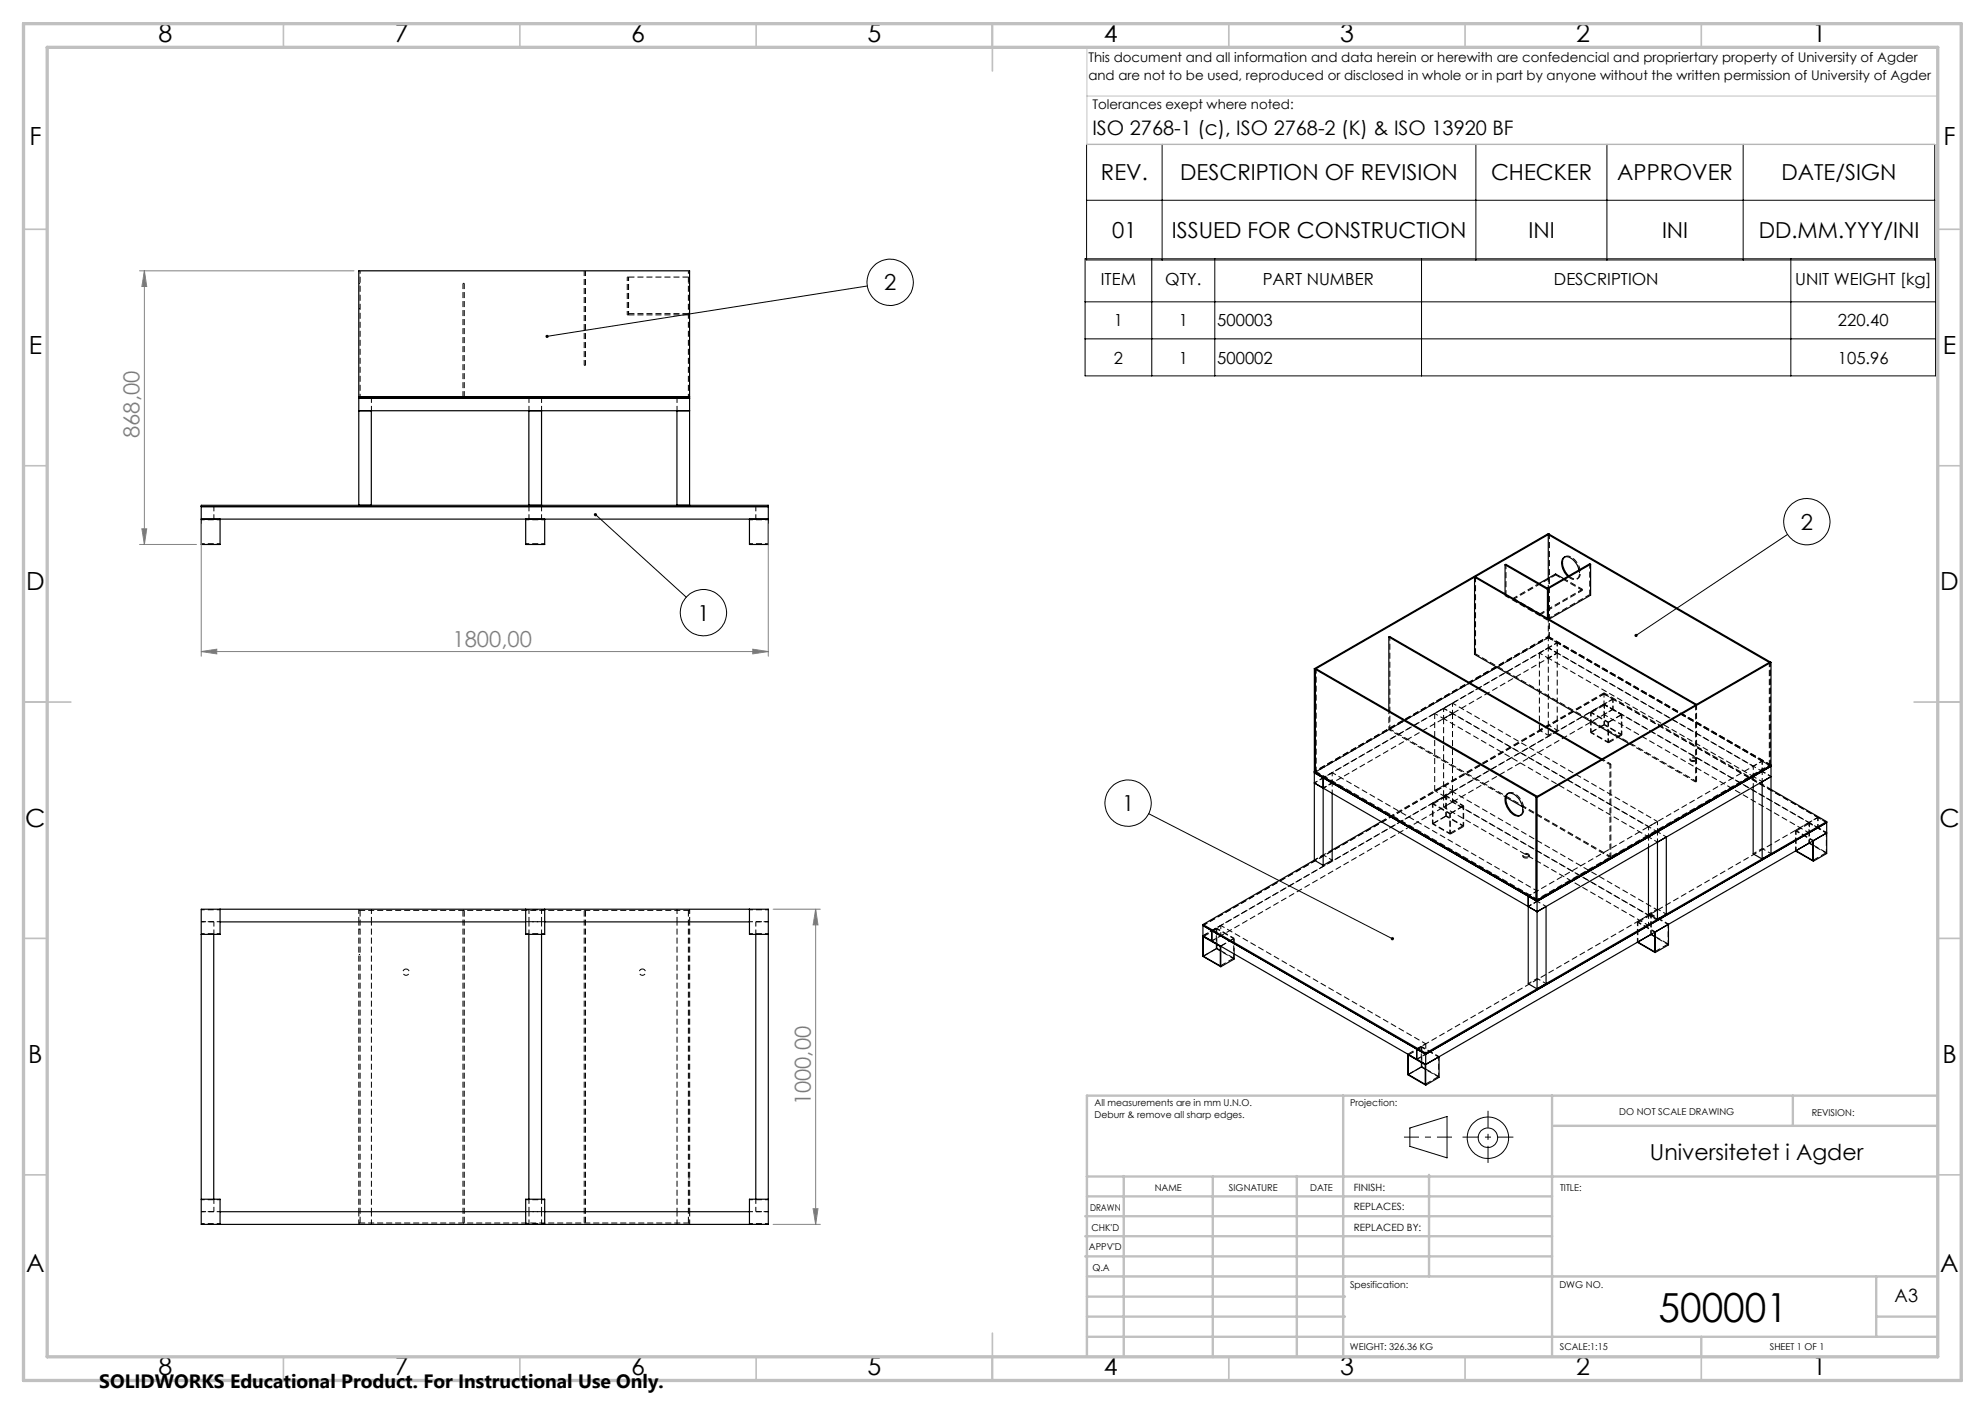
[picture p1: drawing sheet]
<svg xmlns="http://www.w3.org/2000/svg" width="420mm" height="297mm" viewBox="0 0 420 297" stroke-linecap="round" stroke-linejoin="round" font-family="sans-serif">
<g fill="none" stroke="#000" stroke-width=".21" stroke-dasharray="1.3 .6" stroke-linecap="butt">
<path d="M76.2 59.9h-.3M98 59.9h.2M133 58.6h12.7M133 58.6h-.3M145.9 59.9h-.2M75.9 65.3h.3M123.6 77.3h.3M133 66.6h-.3M133 66.3h12.7M145.7 66.6h-12.7M145.7 65.3h.2M85.3 83.9v.3"/>
<path d="M86.6 84.2v-.3M135.3 83.9v.3M136.6 84.2v-.3M327.6 113.1v-.2M331.1 117.8a1.95 1.95 0 0 1 2.4 1 2.77 2.77 0 0 1 .4 3.5 1.58 1.58 0 0 1-2-.5M331.2 117.8l-.2 .1M312 138.4l.2-.1M318.5 126v-.4M318.6 125.9l-.1 .1M320.2 126.6v.2M325.9 129.8v.2M327.4 130.9l.2 .2"/>
<path d="M327.4 124.6v-.2M327.4 130.8v.4M327.6 131.1v-.2M327.6 130.9v.2M327.6 131.1l-.2 .1M327.8 131l-.2 .1M327.8 134.8l-.2-.1M327.8 134.8l-.2 .1M329.2 121.4v.2M333.6 122.5l.2-.1M334.8 124.7v.2M336.4 125.8l.2 .1"/>
<path d="M293.9 154.3l.2-.1M316.7 141.1l11.1-6.3M339.4 149l-2.8 1.6M339.4 153.3l-2.8 1.7M339.4 146.6v.2M339.5 153.3l-2.8 1.6M339.5 149.1l-2.8 1.7M343.1 151.2l-2.9 1.6M343.1 155.3l-2.9 1.7M343.2 151.1l-2.9 1.7M343.2 155.5l-2.9 1.6M278.3 163.3l.2-.1"/>
<path d="M305.9 168.3l-2.8 1.6M305.9 172.6l-2.8 1.7M306 172.6l-2.8 1.6M306 168.5l-2.8 1.6M309.6 170.5l-2.8 1.7M309.6 174.7l-2.8 1.6M309.7 170.5l-2.8 1.6M309.7 174.8l-2.8 1.7M319.1 167.8a1.95 1.95 0 0 1 2.5 1.1 2.77 2.77 0 0 1 .4 3.4l-.2 .1M319.2 167.8l-.2 .1M321.7 172.5l.2-.1M325.2 168.7v-.3"/>
<path d="M340.6 161.7l.2-.1M357.6 160.5v.2M358.8 165.4l.2-.1M358.9 160.7v-.2M374.6 161.8l-.2 .1M374.7 161.9l-.1-.1M379.9 175.6l2.9-1.6M379.9 180l2.9-1.6M380 175.8l2.9-1.6M383.6 177.9l2.8-1.7M383.6 178.7l2.8 1.7M75.9 192.6h.3"/>
<path d="M76.2 196.6h-.3M98 192.6h.2M145.7 192.6v66.1M145.9 192.6h-.2M254.5 198l2.9-1.7M254.6 198.1l2.9-1.6M257.5 196.5v3.2M322.2 180.9v.2M323.6 181.1v-.2M325.1 190.3l.1-.1M340.6 181.3l.2-.1M349.3 193.3l-2.8 1.7"/>
<path d="M349.3 197.7l-2.8 1.6M349.4 193.5l-2.8 1.6M350.7 194.7v-.2M353 195.6l-2.9 1.6M353 199.7l-2.9-1.6M353 199.7l-2.9 1.6M383.6 182l2.8-1.6M75.9 201.9h.3M254.5 202.3l2.9-1.6M258.2 200.2l2.8-1.6M258.2 201.1l2.8 1.6M258.2 204.3l2.8-1.6"/>
<path d="M258.3 200.1l2.8-1.6M261.1 201.8v-3.3M297.9 223l2.8-1.6M297.9 227.3l2.8-1.6M298 223.2l2.8-1.7M300.8 221.5v3.3M301.6 225.2l2.8-1.6M301.6 226.1l2.8 1.6M301.6 229.4l2.8-1.7M75.9 258.7h.3M76.2 258.7v-66.1M98 258.7h.2"/>
<path d="M98 258.7v-66.1M98.2 258.7v-66.1M123.6 258.7v-66.1M123.9 258.7v-66.1M145.7 254.7h.2M145.9 258.7h-.2M145.9 249.4h-.2"/>
</g>
<g fill="none" stroke="#000" stroke-width=".21" stroke-dasharray="1.3 .6" stroke-dashoffset=".4" stroke-linecap="butt">
<path d="M132.7 58.6v8M133 58.6v8M133 66.6v-8M294.1 134.6v19.6M334.2 121.3l-.1-.8M336.6 150.6l3.7 2.2M336.6 155v-4.4M339.4 149l3.8 2.1M339.4 151.1l43.4 25.1M339.4 149l43.4 25M340.3 152.8v4.3M340.3 157.1l-3.7-2.1"/>
<path d="M341.3 147.9l43.3 25M341.3 150.1l43.3 25M343.2 151.1v4.4M343.2 155.5l-3.8-2.2M281.9 179.8l-3.8 2.2M303.1 169.9l3.8 2.2M303.1 174.3v-4.4M305.9 168.3l3.8 2.2M305.9 172.6v-4.3M306.9 172.1v4.4M306.9 176.5l-3.8-2.2M309.7 170.5v4.3"/>
<path d="M309.7 174.8l-3.8-2.2M322.2 170.7l18.4 10.6M348.8 174.9l-43.4-25.1M348.8 177.1l-43.4-25.1M350.7 173.8l-43.4-25.1M350.7 176l-43.4-25.1M371 162.1l-43.4-25.1M371 164.3l-43.4-25.1M372.9 161l-43.4-25M372.9 163.2l-43.4-25.1M379.9 175.6v4.4M382.8 178.4l3.7 2.1"/>
<path d="M383.7 177.8l-3.8-2.2M386.5 176.2l-3.7-2.2M75.9 195v61.3M78.6 195v61.3M143.3 195v61.3M145.9 195v61.3M257.4 196.3v4.4M261.1 198.5l-3.7-2.2M325.2 188.5l-43.3-25.1M325.2 190.7l-43.3-25.1M340.6 181.3v-19.6M340.8 181.2v-19.6"/>
<path d="M346.5 195l3.7 2.1M346.5 199.3v-4.3M348.8 193.6l-43.4-25M348.8 195.8l-43.4-25.1M349.3 193.3l3.8 2.2M349.3 197.7v-4.4M350.7 192.5l-43.4-25M350.7 194.7l-43.4-25M353.1 199.9l-3.8-2.2M85.9 205a.67 .67 0 0 1 .6 .9 .67 .67 0 0 1-1.1 .2 .67 .67 0 0 1 .4-1.1h.1M135.9 205a.67 .67 0 0 1 .6 .9 .67 .67 0 0 1-1.1 .2 .67 .67 0 0 1 .4-1.1h.1M257.4 200.7l3.7 2.2"/>
<path d="M300.7 225.7l3.8 2.2M300.7 221.4v4.3M301.7 220.8l-43.4-25M301.7 223l-43.4-25M304.5 223.5l-3.8-2.1"/>
</g>
<g fill="none" stroke="#000" stroke-width=".21" stroke-dasharray="1.3 .6" stroke-dashoffset=".1" stroke-linecap="butt">
<path d="M98 83.9v-24M98.2 83.9v-24M312.2 122v16.3M325.7 138.1v16.4M327.6 139.2v16.4M329.5 138.1v16.4M303.6 150.9v16.4M305.4 152v16.3M307.3 150.9v16.4M339.4 146.6l-47.2 27.2M344.6 157.3l14.2 8.1M358.8 165.4v-16.3"/>
<path d="M359 165.3v-16.3M374.7 161.9l-47.1-27.2M374.7 162.1l-47.1-27.2M386.5 174l-47.1-27.2"/>
</g>
<g fill="none" stroke="#000" stroke-width=".21" stroke-dasharray="1.3 .6" stroke-dashoffset=".2" stroke-linecap="butt">
<path d="M123.6 77.3v-20M123.9 77.3v-20M336.4 119.2v6.6M318.6 125.9v-6.5M320.2 126.6l5.7 3.2M320.2 126.8l5.7 3.2M325.9 129.8l8.9-5.1M325.9 130l8.9-5.1M327.4 131.2l-8.9-5.2M327.6 131.1l-9-5.2M327.8 134.8v-21.8M329.2 121.6l-9 5.2"/>
<path d="M334.8 124.9l-5.6-3.3M336.4 125.8l-9 5.1M374.6 140v21.8M278.5 141.5v21.7M339.4 146.8l-84.9 49M374.4 140.1v21.8M374.6 161.8v-21.8M374.7 167l-35.3-20.4M384.6 172.9l-84.8 49M384.6 175.1l-84.8 49M254.5 195.8l84.9-49M254.5 198l84.9-49"/>
<path d="M256.4 196.9l84.9-49M256.4 199l84.9-48.9"/>
</g>
<g fill="none" stroke="#000" stroke-width=".21" stroke-dasharray="1.3 .6" stroke-dashoffset=".6" stroke-linecap="butt">
<path d="M145.7 57.3v26.6M76.2 83.9v-26.6M327.6 134.9v-3.8M327.6 134.7l-49.5 28.5M327.6 134.9l-49.5 28.5M327.6 137l-49.5 28.6M329.5 136l-49.5 28.5M329.5 138.1l-49.5 28.6M293.9 154.3l24.8 14.3M278.1 163.2l49.5-28.5M372.9 161l-49.5 28.6M372.9 163.2l-49.5 28.5"/>
<path d="M325.1 190.3l49.5-28.5"/>
</g>
<g fill="none" stroke="#000" stroke-width=".21" stroke-dasharray="1.3 .6" stroke-dashoffset=".5" stroke-linecap="butt">
<path d="M42.6 115h4M42.6 109.9h4M115.3 115h-4M115.3 109.9h-4M158.6 115h4M158.6 109.9h4M325.7 138.1l1.9 1.1M327.6 124.5v-2.2M327.6 134.9l1.9 1.1M327.6 137v-2.1M327.6 139.2l1.9-1.1M327.6 137l-1.9 1.1"/>
<path d="M327.6 137v2.2M329.5 136v2.1M329.5 138.1l-1.9-1.1M329.5 136l-1.9 1M329.5 138.1v-2.1M293.9 150.3v4M303.6 150.9l1.8 1.1M305.4 149.8l-1.8 1.1M305.4 152l1.9-1.1M305.4 149.8v2.2M307.3 150.9l-1.9-1.1M307.3 148.7l-1.9 1.1"/>
<path d="M307.3 150.9v-2.2M325.7 154.5l1.9 1.1M327.6 155.6l1.9-1.1M327.6 153.4l-1.9 1.1M329.5 154.5l-1.9-1.1M336.7 150.8l3.5 2M336.7 154.9v-4.1M339.4 153.3v-2.2M339.4 151.1v-2.1M339.4 149l1.9-1.1M339.4 146.8v2.2M339.4 149l1.9 1.1"/>
<path d="M339.5 149.1l3.6 2.1M339.5 153.3v-4.2M340.2 152.8v4.2M340.2 157l-3.5-2.1M341.3 147.9v2.2M341.3 150.1l-1.9 1M341.3 147.9l-1.9-1.1M341.3 150.1v-2.2M343.1 151.2v4.1M343.1 155.3l-3.6-2M280 166.7l1.9-1.1M280 164.5l-1.9 1.1"/>
<path d="M281.9 165.6v2.2M281.9 165.6l-1.9-1.1M281.9 163.4l-1.9 1.1M281.9 165.6v-2.2M303.2 170.1l3.6 2.1M303.2 174.2v-4.1M303.6 167.3l1.8 1M305.4 168.3l1.9-1M305.4 166.2l-1.8 1.1M305.4 168.6v2.1M305.4 170.7l1.9-1M306 168.5l3.6 2"/>
<path d="M306 172.6v-4.1M306.8 172.2v4.1M306.8 176.3l-3.6-2.1M307.3 167.3l-1.9-1.1M307.3 167.5l-1.9 1.1M307.3 169.7v-2.2M309.6 170.5v4.2M309.6 174.7l-3.6-2.1M340.6 161.7l-1.8-1.1M340.8 161.6l-1.9-1.1M348.8 177.1v2.1M348.8 177.1l1.9 1"/>
<path d="M348.8 177.1l1.9-1.1M348.8 174.9v2.2M350.7 176l-1.9 1.1M350.7 176v2.1M350.7 173.8l-1.9 1.1M350.7 176v-2.2M352.6 177.1l-1.9-1.1M371 164.3l1.9 1M371 164.3v2.1M371 164.3l1.9-1.1M371 162.1v2.2M372.9 161l1.8 1.1"/>
<path d="M372.9 163.2v-2.2M372.9 163.2l-1.9 1.1M372.9 163.2v2.1M372.9 179.5l-1.9 1.1M372.9 161l-1.9 1.1M374.7 164.3l-1.8-1.1M380 175.8v4.1M382.8 176.2v2.2M382.8 174l1.8-1.1M382.8 176.2v-2.2M382.9 174.2v4.1M383.6 177.9l-3.6-2.1"/>
<path d="M384.6 172.9v2.2M384.6 175.1l-1.8 1.1M384.6 172.9l1.9 1.1M384.6 175.1v-2.2M386.4 176.2l-3.5-2M386.5 176.2l-1.9-1.1M42.6 197.5h4M42.6 192.4h4M46.6 195h-4M115.3 197.5h-4M115.3 192.4h-4M115.3 195h-4"/>
<path d="M158.6 197.5h4M158.6 192.4h4M162.6 195h-4M256.4 199l1.9-1M258.3 195.8l-1.9 1.1M258.3 198v-2.2M261 198.6l-3.5-2.1M280 180.9l-1.9 1.1M281.9 182l-1.9-1.1M323.4 191.7l1.8-1M325.2 190.7l-1.8 1M325.2 188.5l-1.8 1.1"/>
<path d="M327.1 191.7l-1.9-1M346.6 195.1l3.5 2.1M346.6 199.3v-4.2M348.8 195.8l1.9-1.1M348.8 193.6v2.2M349.4 193.5l3.6 2.1M349.4 197.6v-4.1M350.7 192.3l-1.9 1.1M350.7 192.5l-1.9 1.1M352.6 193.4l-1.9-1.1M353 195.6v4.1M374.7 180.6l-1.8-1.1"/>
<path d="M386.4 180.4v-4.2M261 202.7v-4.1M325.2 207l-1.8 1.1M327.1 208.1l-1.9-1.1M299.8 224.1l1.9-1.1M301.7 220.8l-1.9 1.1M304.4 227.7v-4.1M304.4 223.6l-3.6-2.1M42.6 258.8h4M42.6 253.8h4M42.6 256.3h4M111.3 256.3h4"/>
<path d="M115.3 258.8h-4M115.3 253.8h-4M158.6 256.3h4M162.6 258.8h-4M162.6 253.8h-4"/>
</g>
<g fill="none" stroke="#000" stroke-width=".21" stroke-dasharray="1.3 .6" stroke-dashoffset=".3" stroke-linecap="butt">
<path d="M78.6 86.9v-2.7M111.9 84.2v2.7M114.6 86.9v-2.7M143.3 84.2v2.7M45.3 109.8v-2.7M111.9 107.1v2.7M114.6 109.8v-2.7M159.9 109.8v-2.7M312.2 138.3l46.8 27M325.7 123.4l-5.5 3.2M334.8 124.7l-3.9-2.3M294.1 154.2l46.7 27"/>
<path d="M278.5 163.2l46.7 27M374.4 161.9l-46.8-27M374.6 161.8l-46.8-27M42.6 195h2.7M45.3 195v2.6M75.9 195v-2.7M78.6 192.3v2.7M111.9 195v-2.7M111.9 195h2.7M111.9 195v2.6M114.6 192.3v2.7M114.6 195v2.6"/>
<path d="M143.3 195v-2.7M145.9 192.3v2.7M159.9 197.6v-2.6M162.6 195h-2.7M42.6 256.3h2.7M45.3 253.6v2.7M75.9 259v-2.7M78.6 256.3v2.7M111.9 259v-2.7M111.9 256.3h2.7M111.9 253.6v2.7M114.6 256.3v2.7"/>
<path d="M114.6 253.6v2.7M143.3 259v-2.7M145.9 256.3v2.7M159.9 256.3v-2.7M162.6 256.3h-2.7"/>
</g>
<g fill="none" stroke="#000" stroke-width=".25">
<path d="M75.9 84h70M75.9 84.2h70M75.9 86.9h70M78.6 86.9v20M111.9 86.9v20M114.6 86.9v20M143.2 86.9v20M42.6 109.8h120M42.6 107.2h120M46.6 109.8v5.4h-4v-8.3h120v8.3h-4v-5.4M75.9 106.9v-49.6h70v49.6M111.2 109.8v5.4h4.1v-5.4"/>
<path d="M318.5 119.5l8.9 5.2M318.5 119.5v6.1M318.5 119.5l.1-.1 9 5.1M327.6 113.1v9.2M327.6 113.1l46.7 27 .2-.1M327.8 113l-49.5 28.6M327.8 113l-.2-.1-49.5 28.6M327.8 113l-.2 .1M327.8 113l46.7 27M331 117.8a2.88 2.88 0 0 0 .7 3.8l.2 .2M336.5 119.4l-8.9 5.1M336.5 119.4v6.5l-8.8 5.1"/>
<path d="M336.5 119.4l-.2-.1-8.9 5.1 .2 .1M293.9 134.8v15.6M293.9 134.8l44.8 25.9M293.9 134.8l.1-.1 44.9 25.8M312 122.1v16.3l32.6 18.9M312 122.1l.2-.1 46.8 27-.2 .1zM327.4 124.7v6.1M327.6 124.5v6.4M327.6 124.5l-.2 .2M330.9 122.4l-1.8-1-3.5 2M334.1 120.6a3.3 3.3 0 0 0-2.8-2.8 1.49 1.49 0 0 0-.8 2.1l.5 1.1 .7 .9M278.1 141.5l.2 .1"/>
<path d="M278.1 141.5v40.5M278.3 141.6v21.8M278.3 141.6l.1-.1 46.8 26.9-.2 .2M278.3 141.6l46.7 27M316.7 141.2l-5.7 3.3M374.5 140l.2 .1M374.5 140l-49.5 28.6M374.7 140.1l-49.5 28.6M374.7 140.1v40.5l-1.8 1.1M278.1 165.6l47.1 27.3M278.3 163.4l-.2-.2 47.1 27.3M278.3 163.4l46.7 27"/>
<path d="M281.9 167.8v14.2l-1.9 1.1M292.2 173.8l-10.3 6M318.7 168.7l3.5 2M318.9 168a1.91 1.91 0 0 1 2.4 .9 3.2 3.2 0 0 1 .6 3.4 1.69 1.69 0 0 1-2.5-.7 3.1 3.1 0 0 1-.6-3.5zM319.1 167.8a2.63 2.63 0 0 0 .3 3.4l.8 .9a1.59 1.59 0 0 0 1.5 .4M325 168.6l.2 .1M325 168.6v21.8M325.2 168.7v40.5M348.8 179.2v14.2l1.9 1.1M350.7 178.1l1.9-1v16.3l-1.9 1.1zM370.9 166.4v14.2l2 1.1M374.7 161.9l-49.5 28.6"/>
<path d="M374.7 162.1l-49.5 28.6M374.7 167l11.8 6.8M380 179.9h.1M382.8 178.3h.1M382.8 178.3l-2.8 1.6M382.8 178.3l.8 .4M383.6 177.9h.1M383.6 177.9v4.1l-3.6-2.1M386.5 173.8v6.7l-2.8 1.7M386.5 174l-84.8 49M386.5 173.8l-84.8 49M42.6 192.3h120v66.7h-120z"/>
<path d="M45.2 197.7v56M46.6 192.3v5.4h-4M46.6 195h64.6M111.2 192.3v5.4h4.1v-5.4M111.9 197.7v56M114.6 197.7v56M115.3 195h43.3M158.6 192.3v5.4h4M159.9 197.7v56M254.5 195.8l47.2 27.2-1.9-1.1v2.2l-45.3-26.1 1.9 1.1v-2.2zM254.5 195.6v6.7l3.8 2.2M254.5 195.6l47.2 27.2"/>
<path d="M254.6 198.2l3.6 2v4.1l-3.6-2zM257.5 199.8v.8M278.1 182l1.9 1.1M278.1 182l-23.6 13.6M280 183.1v-18.6l-1.9-1 47.1 27.2M325 190.4l.2 .1M325.2 190.7l-1.8-1.1v18.5l1.8 1.1M325.2 192.9l1.9-1.1v16.3l-1.9 1.1M346.4 199.3h.1M346.4 199.3l3.8 2.2M346.5 199.3h.1M349.4 197.7h.1"/>
<path d="M349.4 197.7l.7 .4M350.1 197.2h.1M350.1 197.2v4.2l-3.6-2.1M350.2 197.2l2.8-1.7v4.4l-2.8 1.6zM372.9 181.7v-16.3l1.8-1.1-49.5 28.6M379.9 180h.1M379.9 180l3.8 2.2M383.7 182.2v-4.4l2.8-1.6-84.8 49M257.5 200.6l-2.9 1.7M257.5 200.6l.7 .5M258.3 200.2v4.3M261.1 201.8v1.1l-2.8 1.6"/>
<path d="M298 223.2l3.6 2v4.2l-3.6-2.1zM300.8 225.7l-2.8 1.6M300.8 225.7l.8 .4M300.8 224.8v.9M301.7 225.2l-3.8-2.2v4.4l3.8 2.1M301.7 222.8v6.7M301.7 225.2l2.8-1.6v4.3l-2.8 1.6M42.6 253.7h4v5.3M46.6 256.3h64.6M111.2 259v-5.3h4.1v5.3M115.3 256.3h43.3M162.6 253.7h-4v5.3"/>
</g>
<path d="M358.7 160.8a.39 .39 0 0 0 .1-.6 .39 .39 0 0 0-.5-.1h-.3a.39 .39 0 0 0-.4 .5 .39 .39 0 0 0 .5 .3l.6-.1M358.7 161a.39 .39 0 0 0 .1-.5 .39 .39 0 0 0-.5-.2l-.3 .1a.39 .39 0 0 0-.4 .4 .39 .39 0 0 0 .5 .3l.6-.1M75.9 192.6h70M323.4 181.2a.39 .39 0 0 0 .1-.5 .39 .39 0 0 0-.6-.2h-.2a.39 .39 0 0 0-.5 .5 .39 .39 0 0 0 .6 .3l.6-.1M323.4 181.4a.39 .39 0 0 0 .1-.5 .39 .39 0 0 0-.6-.2l-.2 .1a.39 .39 0 0 0-.5 .4 .39 .39 0 0 0 .6 .3l.6-.1M75.9 258.7h70" fill="none" stroke="#000" stroke-width=".21" stroke-dasharray="1.3 .6" stroke-dashoffset="-.1" stroke-linecap="butt"/>
<path d="M331.7 121.9a1.38 1.38 0 0 0 2.4 .1l.1-.7M278.3 163.3l32.7-18.9" fill="none" stroke="#000" stroke-width=".21" stroke-dasharray="1.3 .6" stroke-dashoffset="-.2" stroke-linecap="butt"/>
<path d="M301.7 222.8v-2" fill="none" stroke="#000" stroke-width=".21" stroke-dasharray="1.3 .6" stroke-dashoffset="1" stroke-linecap="butt"/>
<g fill="none" stroke="#000" stroke-width=".21">
<path d="M229.9 30.5h179.5v24.5h-179.5zM245.9 30.5v24.5M312.3 30.5v24.5M340 30.5v24.5M368.8 30.5v24.5M229.6 54.7h179.9v24.8h-179.9zM229.9 42.4h179.5M243.7 54.7v24.8M257 54.7v24.8M300.8 54.7v24.8M378.9 54.7v24.8M183.5 60.5l-67.8 10.7"/>
<path d="M229.6 63.8h179.9M229.6 71.7h179.9M126 108.9l19.2 17.4M378.2 113.1l-32 21.3M243 172.1l51.6 26.5M298.3 238.6l7.9-2.4v8.7l-7.9-2.4z"/>
<circle cx="188.3" cy="59.7" r="4.9"/>
<circle cx="382.3" cy="110.4" r="4.9"/>
<circle cx="148.9" cy="129.6" r="4.9"/>
<circle cx="238.7" cy="169.9" r="4.9"/>
<circle cx="314.8" cy="240.7" r="2.07"/>
<circle cx="314.8" cy="240.7" r="4.4"/>
</g>
<g fill="none" stroke="#808080" stroke-width=".21">
<path d="M29.5 57.3h45.4M30.6 57.3l.4 3.3h-1zM30.6 57.3v57.9M29.5 115.2h12.1M30 111.9h1l-.4 3.3zM42.6 110.8v28M162.6 110.8v28M42.6 137.8l3.3-.5v1zM42.6 137.8h120M159.3 137.3l3.3 .5-3.3 .5zM163.6 192.3h10M172.6 192.3v66.7"/>
<path d="M172.6 192.3l.5 3.3h-1.1zM163.6 259h10M172 255.7h1.1l-.5 3.3z"/>
</g>
<path d="M297.1 240.5h10.1" fill="none" stroke="#000" stroke-width=".21" stroke-dasharray="15.2 1.3 1.3 1.3" stroke-dashoffset="12.1" stroke-linecap="butt"/>
<path d="M314.8 235v11" fill="none" stroke="#000" stroke-width=".21" stroke-dasharray="15.2 1.3 1.3 1.3" stroke-dashoffset="11.6" stroke-linecap="butt"/>
<path d="M309.5 240.5h10.7" fill="none" stroke="#000" stroke-width=".21" stroke-dasharray="15.2 1.3 1.3 1.3" stroke-dashoffset="11.8" stroke-linecap="butt"/>
<path d="M230 10v20.6h180M230.5 10h179.5v33M230 20.3h180" fill="none" stroke="#c0c0c0" stroke-width=".21"/>
<g fill="none" stroke="#c0c0c0" stroke-width=".35">
<path d="M60 5v5M110 5v5M160 5v5M210 5v10M260 5v5M310 5v5M360 5v5M5 48.5h5M410 48.5h5M5 98.5h5M410 98.5h5M5 148.5h10"/>
<path d="M405 148.5h10M5 198.5h5M410 198.5h5M5 248.5h5M410 248.5h5M60 287v5M110 287v5M160 287v5M210 282v10M260 287v5M310 287v5M360 287v5"/>
</g>
<g fill="none" stroke="#c0c0c0" stroke-width=".5">
<path d="M284.2 231.8v55.2M328.4 231.8v55.2M328.8 238.2h81.2M379.3 231.8v6.4M410 231.8h-180v55.2M229.6 257.3h98.8M230 248.9h179.6M230 253.1h98.4M237.8 248.8v38.2M256.6 248.9v38.2M274.4 248.8v38.2M302.4 248.5v21.5"/>
<path d="M229.6 265.8h98.8M229.6 261.5h98.8M230 278.5h54.6M230 274.3h54.6M230 270h180M397 278.5h13M397 270v12.8M230 282.8h180M360 282.8v4.2"/>
</g>
<path d="M5 5h410v287h-410zM10 10h400v277h-400z" fill="none" stroke="#c0c0c0" stroke-width=".7"/>
<path d="M125.7 108.7a.35 .35 0 0 0 .2 .5 .35 .35 0 0 0 .5-.4 .35 .35 0 0 0-.6-.2l.2 .3zM115.5 71l-.1 .2h.3h-.3a.33 .33 0 0 0 .5 .2 .33 .33 0 0 0 .1-.5 .33 .33 0 0 0-.5 .1zM294.5 198.3l-.2 .1a.34 .34 0 0 0 .1 .5 .34 .34 0 0 0 .5-.2l-.3-.1h.4a.36 .36 0 0 0-.5-.3zM345.9 134.2v.4l.3-.2-.3 .2a.34 .34 0 0 0 .5 .1 .34 .34 0 0 0 0-.5 .34 .34 0 0 0-.5 0z" fill="#000"/>
<g fill="#808080">
<path d="M159.3 137.3l3.3 .5-3.3 .5zM42.6 137.8l3.3-.5v1z"/>
<path d="M30.6 57.3l.4 3.3h-1zM30 111.9h1l-.4 3.3zM172.6 192.3l.5 3.3h-1.1zM172 255.7h1.1l-.5 3.3z"/>
</g>
<text font-size="8.5" x="350.9" y="279.7">500001</text>
<g font-size="5.3">
<text x="33.5" y="8.9">8</text>
<text x="83.5" y="8.9">7</text>
<text x="133.5" y="8.9">6</text>
<text x="183.5" y="8.9">5</text>
<text x="233.5" y="8.9">4</text>
<text x="283.5" y="8.9">3</text>
<text x="333.5" y="8.9">2</text>
<text x="383.5" y="8.9">1</text>
<text x="6.2" y="30.7">F</text>
<text x="411.2" y="30.7">F</text>
<text x="6.1" y="74.9">E</text>
<text x="411.1" y="74.9">E</text>
<text x="5.5" y="124.9">D</text>
<text x="410.5" y="124.9">D</text>
<text x="5.3" y="174.9">C</text>
<text x="410.3" y="174.9">C</text>
<text x="6" y="224.9">B</text>
<text x="411" y="224.9">B</text>
<text x="5.5" y="269.2">A</text>
<text x="410.5" y="269.2">A</text>
<text x="33.5" y="290.9">8</text>
<text x="83.5" y="290.9">7</text>
<text x="133.5" y="290.9">6</text>
<text x="183.5" y="290.9">5</text>
<text x="233.5" y="290.9">4</text>
<text x="283.5" y="290.9">3</text>
<text x="333.5" y="290.9">2</text>
<text x="383.5" y="290.9">1</text>
</g>
<g font-size="4.7">
<text x="233" y="38.1">REV.</text>
<text x="249.7" y="38.1">DESCRIPTION OF REVISION</text>
<text x="315.5" y="38.1">CHECKER</text>
<text x="342.2" y="38.1">APPROVER</text>
<text x="376.9" y="38.1">DATE/SIGN</text>
<text x="235.3" y="50.3">01</text>
<text x="247.9" y="50.3">ISSUED FOR CONSTRUCTION</text>
<text x="323.4" y="50.3">INI</text>
<text x="351.7" y="50.3">INI</text>
<text x="372.1" y="50.3">DD.MM.YYY/INI</text>
<text x="187.1" y="61.4">2</text>
<text x="381" y="112">2</text>
<text x="147.6" y="131.3">1</text>
<text x="237.4" y="171.6">1</text>
<text x="349.1" y="245.3">Universitetet i Agder</text>
</g>
<g font-size="4.7" fill="#808080">
<text x="29.5" y="92.7" transform="rotate(-90 29.5 92.7)">868,00</text>
<text x="95.7" y="136.8">1800,00</text>
<text x="171.6" y="233.9" transform="rotate(-90 171.6 233.9)">1000,00</text>
</g>
<text font-size="4.2" x="231.1" y="28.5">ISO 2768-1 (c), ISO 2768-2 (K) &amp; ISO 13920 BF</text>
<text font-size="4.1" x="21" y="293.7">SOLIDWORKS Educational Product. For Instructional Use Only.</text>
<text font-size="3.9" x="400.9" y="275.5">A3</text>
<g font-size="3.5">
<text x="232.9" y="60.3">ITEM</text>
<text x="246.6" y="60.3">QTY.</text>
<text x="267.2" y="60.3">PART NUMBER</text>
<text x="328.8" y="60.3">DESCRIPTION</text>
<text x="379.8" y="60.3">UNIT WEIGHT [kg]</text>
<text x="235.7" y="69.1">1</text>
<text x="249.4" y="69.1">1</text>
<text x="257.6" y="69.1">500003</text>
<text x="388.9" y="69.1">220.40</text>
<text x="235.7" y="76.9">2</text>
<text x="249.4" y="76.9">1</text>
<text x="257.6" y="76.9">500002</text>
<text x="388.9" y="76.9">105.96</text>
</g>
<g font-size="2.8">
<text x="230.3" y="13.1">This document and all information and data herein or herewith are confedencial and propriertary property of University of Agder</text>
<text x="230.3" y="16.9">and are not to be used, reproduced or disclosed in whole or in part by anyone without the written permission of University of Agder</text>
<text x="231.1" y="23.1">Tolerances exept where noted:</text>
</g>
<g font-size="2.1">
<text x="286.4" y="251.9">FINISH:</text>
<text x="286.5" y="256">REPLACES:</text>
<text x="286.5" y="260.4">REPLACED BY:</text>
</g>
<g font-size="2">
<text x="231.6" y="234">All measurements are in mm U.N.O.</text>
<text x="285.6" y="234">Projection:</text>
<text x="231.6" y="236.5">Deburr &amp; remove all sharp edges.</text>
<text x="342.6" y="236">DO NOT SCALE DRAWING</text>
<text x="383.3" y="236.2">REVISION:</text>
<text x="244.3" y="252">NAME</text>
<text x="260" y="251.9">SIGNATURE</text>
<text x="277.2" y="251.9">DATE</text>
<text x="330.1" y="251.9">TITLE:</text>
<text x="230.6" y="256.1">DRAWN</text>
<text x="230.9" y="260.3">CHK'D</text>
<text x="230.4" y="264.4">APPV'D</text>
<text x="231.1" y="268.8">Q.A</text>
<text x="285.6" y="272.5">Spesification:</text>
<text x="330" y="272.5">DWG NO.</text>
<text x="285.6" y="285.5">WEIGHT: 326.36 KG</text>
<text x="330.1" y="285.6">SCALE:1:15</text>
<text x="374.5" y="285.6">SHEET 1 OF 1</text>
</g>
</svg>
